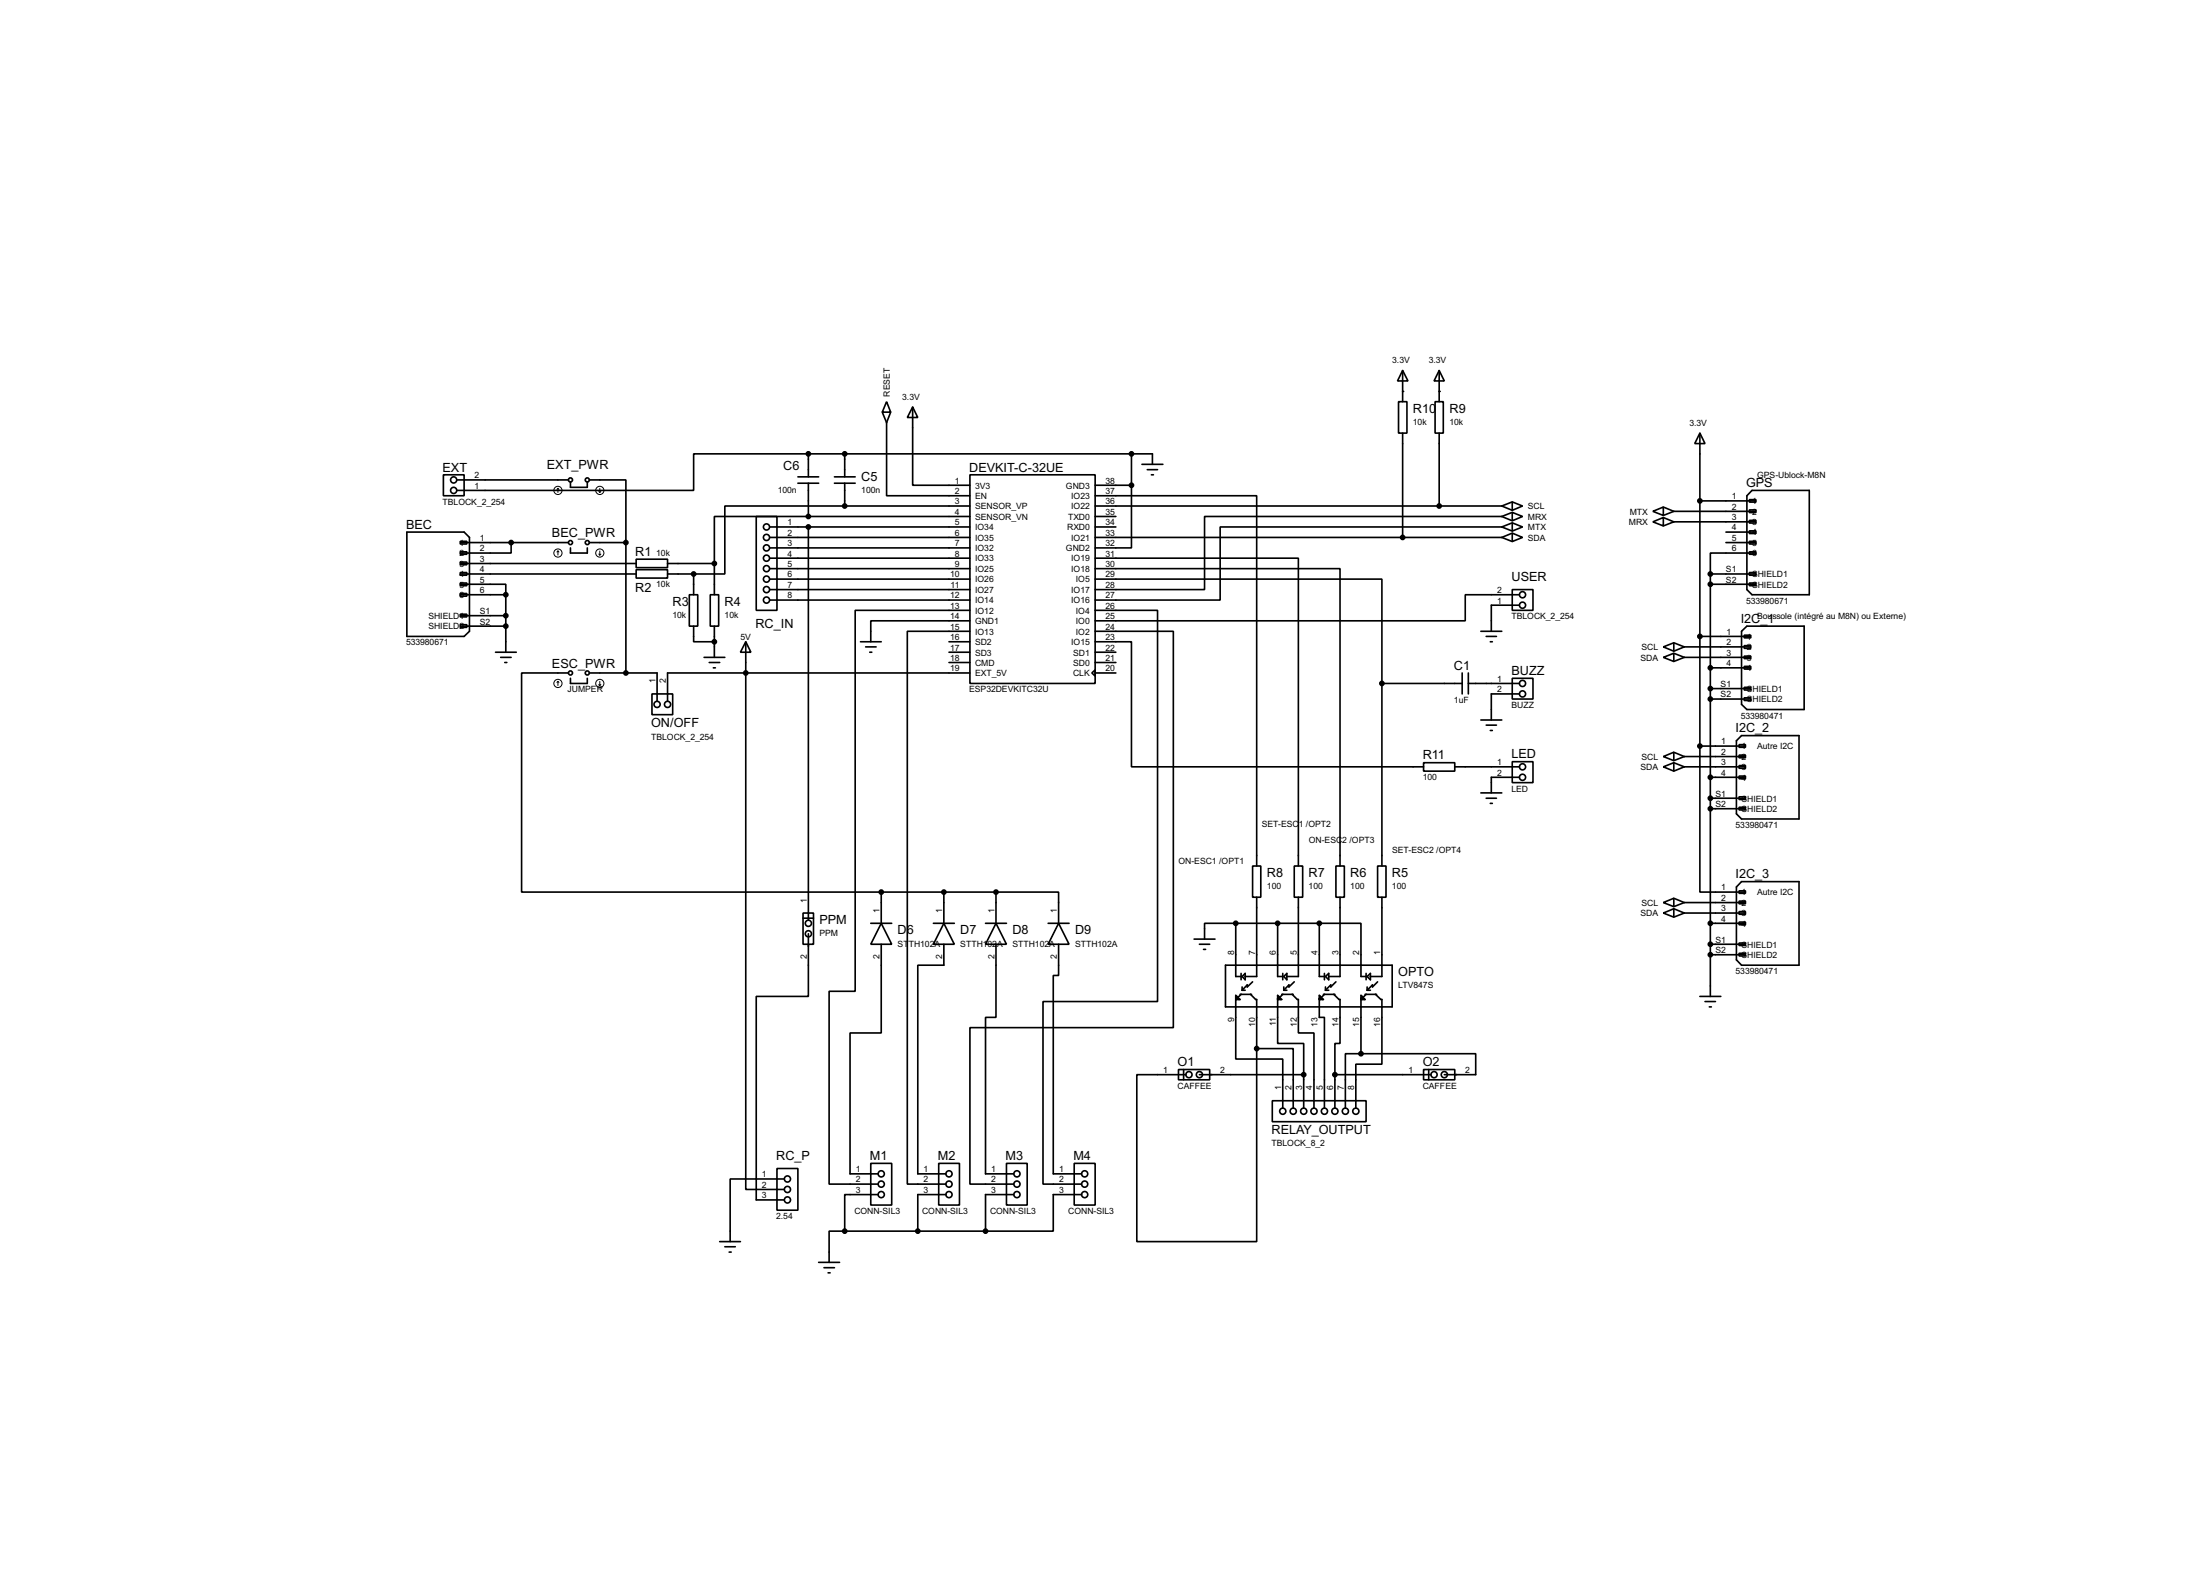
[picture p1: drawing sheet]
<svg xmlns="http://www.w3.org/2000/svg" width="536mm" height="383mm" viewBox="0 0 536 383" stroke-linecap="round" stroke-linejoin="round" font-family="sans-serif">
<g fill="none" stroke="#000" stroke-width=".4">
<path d="M216 97.8l1 2.6h-2.1zM222.3 99.1l1.3 2.6h-2.6zM222.3 99.1v19.1h14M340.7 97.8h2v7.7h-2zM341.7 90.2l1.3 2.6h-2.6zM341.7 90.2v7.6M349.6 97.8h2v7.7h-2zM350.6 90.2l1.2 2.6h-2.5zM350.6 90.2v7.6M108 115.6h5.1v5.1h-5.1zM111.3 116.9h27.2M139 117.4v1.3h4.1v-1.3"/>
<path d="M143.6 116.9h8.9v15.2M194.4 117.7h5M194.4 116.1h5M196.9 110.5h-27.9v8.9h-57.7M196.9 110.5h83.8v2.6M196.9 110.5v5.6M196.9 117.7v8.1M203.3 117.7h5M203.3 116.1h5M205.8 110.5v5.6M205.8 117.7v5.5M214.9 100.4l1.1 2.5"/>
<path d="M216 102.9v17.8h20.3M217 100.4l-1 2.5M236.3 115.6h30.5v50.8h-30.5zM266.8 118.2h8.8M275.6 118.2v15.2h-8.8M275.6 110.5v7.7M278.2 113.1h5.1M279.5 114.4h2.5M280.5 115.6h.5M341.7 105.5v25.4M350.6 105.5v17.7M414.1 105.5l1.2 2.5h-2.5z"/>
<path d="M414.1 105.5v76.2M426.8 119.4h13.9v25.4h-13.9l-1.3-1.2v-22.9zM99.1 129.6h14l1.3 1.3v22.8l-1.3 1.3h-14zM112.1 131.8h1.6v.7h-1.6zM112.1 134.4h1.6v.6h-1.6zM112.1 136.9h1.6v.6h-1.6zM112.1 139.4h1.6v.7h-1.6zM112.4 139.8h42.6M112.4 137.2h42.6M112.4 132.1h26.1M124.5 132.1v2.6h-12.1M139 133.4v1.3h4.1v-1.3"/>
<path d="M143.6 132.1h8.9M152.5 132.1v31.8M155 136.2h7.6v2h-7.6zM155 138.7h7.6v2.1h-7.6zM162.6 139.8h6.4M162.6 137.2h11.4M169 139.8v5M174 137.2v7.6M184.2 125.8h5.1v22.8h-5.1zM187.5 130.9h48.8M187.5 133.4h48.8M187.5 135.9h48.8"/>
<path d="M187.5 138.5h48.8M187.5 128.3h48.8M196.9 125.8h-22.9v11.4M196.9 128.3v95.8M196.9 125.8h39.4M205.8 123.2h-29.2v16.6h-7.6M205.8 123.2h30.5M266.8 138.5h59.6v72.4M266.8 135.9h49.5v75M266.8 120.7h39.3v90.2M266.8 123.2h99M266.8 130.9h99"/>
<path d="M266.8 128.3h5M266.8 125.8h5M365.8 125.8h-72.4v17.8h-26.6M365.8 128.3h-68.6v17.8h-30.4M365.8 130.9l2.6 1M365.8 123.2l2.6 1.1M365.8 125.8l2.6 1M365.8 128.3l2.6 1M368.4 129.8l2.5 1.1-2.5 1zM368.4 122.2l2.5 1-2.5 1.1zM368.4 124.8l2.5 1-2.5 1zM368.4 127.3l2.5 1-2.5 1z"/>
<path d="M368.4 129.8l-2.6 1.1M368.4 122.2l-2.6 1M368.4 124.8l-2.6 1M368.4 127.3l-2.6 1M402.6 127.1l2.6-1.1v2.1zM402.6 124.5l2.6-1v2zM405.2 126l2.5 1.1M405.2 123.5l2.5 1M407.7 127.1h19.7M407.7 124.5h19.7M407.7 127.1l-2.5 1M407.7 124.5l-2.5 1"/>
<path d="M414.1 122h13.3M416.6 139.8v102.8M416.6 139.8h10.8M420.4 132.1h7M420.4 129.6h7M426.1 121.7h1.6v.6h-1.6zM426.1 124.2h1.6v.6h-1.6zM426.1 126.7h1.6v.7h-1.6zM426.1 129.3h1.6v.6h-1.6zM426.1 131.8h1.6v.7h-1.6zM426.1 134.4h1.6v.6h-1.6zM426.1 139.4h1.6v.7h-1.6z"/>
<path d="M427.4 134.7h-10.8v5.1M112.1 142h1.6v.6h-1.6zM112.1 144.5h1.6v.7h-1.6zM112.1 149.6h1.6v.6h-1.6zM112.1 152.1h1.6v.7h-1.6zM112.4 142.3h10.8v2.5M112.4 144.8h10.8M112.4 149.9h10.8M112.4 152.5h10.8M120.7 158.8h5.1M123.2 144.8v14M167.9 144.8h2.1v7.7h-2.1z"/>
<path d="M169 152.5v3.8h5M173 144.8h2.1v7.7h-2.1zM174 152.5v7.6M181.7 156.3l1.2 2.5h-2.5zM181.7 156.3v133.3h9.4M187.5 141h48.8M187.5 143.6h48.8M187.5 146.1h48.8M209.6 156.3h5.1M210.9 157.5h2.5M211.9 158.8h.5M231.2 156.3h5.1"/>
<path d="M231.2 158.8h5.1M236.3 148.6h-28v92.8h-6.3v46.9h11.9M236.3 153.7h-15.3v134.6h9.4M236.3 151.2h-24.2v5.1M266.8 153.7h19v96.5h-49.5v38.1h10.6M266.8 148.6h15.2v95.3h-27.9v44.4h9.4M266.8 156.3h8.8v30.4h71.2M266.8 141h69.8v25.4M266.8 158.8h5M360.7 153.7h5.1M362 155h2.5M363 156.3h.5"/>
<path d="M368.4 143.6h5v5h-5zM370.1 144.8h-13.2v6.4h-90.1M370.1 147.4h-6.8v6.3M405.2 157.5l2.5-1v2.1zM407.7 159.1l2.6 1M407.7 156.5l2.6 1M410.3 157.5h15.8M410.3 157.5l-2.6 1.1M414.1 155h12M416.6 142.3h10.8M424.2 153.7l1.3-1.2h14v20.3h-14l-1.3-1.3zM424.9 154.7h1.6v.6h-1.6z"/>
<path d="M424.9 157.2h1.6v.7h-1.6zM424.9 159.8h1.6v.6h-1.6zM426.1 142h1.6v.6h-1.6zM122 160.1h2.5M123 161.3h.5M138.5 163.9h-11.4v53.3h87.6M139 165.2v1.2h4.1v-1.2M143.6 163.9h16.5v6.8M158.8 169h5.1v5h-5.1zM171.5 160.1h5.1M172.8 161.3h2.5M173.8 162.6h.5"/>
<path d="M231.2 161.3h5.1M236.3 163.9h-73.7v6.8M266 163.9l.8-.8v1.5zM266.8 163.9h5M266.8 161.3h5M336.6 166.4h19.6M336.6 166.4v44.5M356.2 163.9v5.1M357.7 166.4h12.4M357.7 163.9v5.1M360.7 175.3h5.1M362 176.6h2.5"/>
<path d="M363 177.9h.5M368.4 165.2h5v5h-5zM370.1 169h-6.8v6.3M405.2 160.1l2.5-1v2zM410.3 160.1h15.8M410.3 160.1l-2.6 1M416.6 170.2h9.5M416.6 167.7h9.5M416.6 162.6h9.5M424.2 179.1h14v20.3h-14l-1.2-1.2v-17.8zM424.9 162.3h1.6v.6h-1.6zM424.9 167.4h1.6v.6h-1.6z"/>
<path d="M424.9 169.9h1.6v.7h-1.6zM346.8 185.7h7.6v2.1h-7.6zM354.4 186.7h15.7M360.7 193.1h5.1M362 194.4h2.5M363 195.6h.5M368.4 185.5h5v5.1h-5zM370.1 189.3h-6.8v3.8M405.2 186.7l2.5-1v2.1zM405.2 184.2l2.5-1v2zM407.7 185.7l2.6 1M407.7 183.2l2.6 1"/>
<path d="M410.3 186.7h14.6M410.3 184.2h14.6M410.3 186.7l-2.6 1.1M410.3 184.2l-2.6 1M414.1 181.7v35.5h10.8M414.1 181.7h10.8M416.6 196.9h8.3M416.6 194.4h8.3M416.6 189.3h8.3M423.6 181.3h1.6v.7h-1.6zM423.6 183.9h1.6v.6h-1.6zM423.6 186.4h1.6v.7h-1.6z"/>
<path d="M423.6 189h1.6v.6h-1.6zM423.6 194h1.6v.7h-1.6zM423.6 196.6h1.6v.6h-1.6zM214.7 217.2v7.6M214.7 217.2h27.9M229.9 217.2v7.6M242.6 217.2h15.3v7.6M242.6 217.2v7.6M305.1 210.9h2v7.6h-2zM306.1 218.5v19.3h-2.8M315.3 210.9h2v7.6h-2zM316.3 218.5v19.3h-2.8"/>
<path d="M325.4 210.9h2.1v7.6h-2.1zM326.4 218.5v19.3h-2.7M335.6 210.9h2v7.6h-2zM336.6 218.5v19.3h-2.8M405.2 219.8l2.5-1.1v2.1zM407.7 218.7l2.6 1.1M410.3 219.8h14.6M410.3 219.8l-2.6 1M423.6 216.9h1.6v.6h-1.6zM423.6 219.4h1.6v.7h-1.6zM424.2 214.7h14v20.3h-14l-1.2-1.3v-17.7zM195.6 222.3h2.6v7.6h-2.6z"/>
<path d="M195.6 223.6h2.6M196.9 227.4v15.2h-12.7v49.6h6.9M212.1 224.8h5.1M214.7 224.8l2.5 5.1h-5.1zM214.7 229.9v21.6h-7.6v34.3h6.8M227.4 224.8h5.1M229.9 224.8l2.6 5.1h-5.1zM229.9 229.9v5.1h-6.3v50.8h6.8M240.1 224.8h5.1M242.6 224.8l2.6 5.1h-5.1zM242.6 229.9v17.8h-2.5v38.1h6.8M255.3 224.8h5.1"/>
<path d="M257.9 224.8l2.5 5.1h-5.1zM257.9 229.9v7.6h-1.3v48.3h6.9M290.9 228.7h5.1M292.2 229.9h2.5M293.2 231.2h.5M298.5 235h40.6v10.2h-40.6zM301 224.8h-7.6v3.9M301 224.8v13h1.3M301 224.8h20.4M302.3 237v1.6M303.3 237v1.6l-.7-.8zM305.1 239.1l-1.3 1.2v-.5l-1.2 1.3"/>
<path d="M311.2 224.8v13h1.3M312.5 237v1.6M312.7 237.8l.8-.8v1.6zM315.3 239.1l-1.3 1.2v-.5l-1.3 1.3M321.4 224.8h10.1v13h1.3M321.4 224.8v13h1.2M322.6 237v1.6M322.9 237.8l.8-.8v1.6zM325.4 239.1l-1.2 1.2v-.5l-1.3 1.3M332.8 237v1.6M333 237.8l.8-.8v1.6zM335.6 239.1l-1.3 1.2v-.5l-1.3 1.3"/>
<path d="M405.2 222.3l2.5-1v2zM407.7 221.3l2.6 1M410.3 222.3h14.6M410.3 222.3l-2.6 1M416.6 224.8h8.3M416.6 232.5h8.3M416.6 229.9h8.3M423.6 222h1.6v.6h-1.6zM423.6 224.5h1.6v.7h-1.6zM423.6 229.6h1.6v.6h-1.6zM423.6 232.1h1.6v.7h-1.6zM301.3 242.6l-.3-.2v15.5h11.5v11.9"/>
<path d="M301.3 242.9l-.3 .2h.6M301.3 242.9l.3 .2M301.3 242.6v.3M301.6 243.1l-.3 .3M301.6 243.1l.2 .3M302.1 242.1h2.8M302.3 242.1l-1.3 1.3h1.1l-.8-.8M302.6 241.1h.7M302.6 240.3v.8M304.6 242.1l1.3 1.3h.2v11.9M306.1 255.3h8.9v14.5M306.1 255.3v47h-29.2v-40.6h12"/>
<path d="M311.5 242.9l-.3 .2h.5l-.2 .3M311.5 242.9l.5 .5M311.5 242.6v.3M312.2 242.1h2.8M312.5 242.1l-1.3 1.3h1l-1-1v11.7h6.4v7.6M312.7 241.1h.8M312.7 240.3v.8M314.8 242.1l1.2 1.3h.3v8.1h3.8v18.3M321.6 242.9l-.2 .2h.5l-.3 .3M321.6 242.9l.5 .5M321.6 242.6v.3M322.4 242.1h2.8"/>
<path d="M322.6 242.1l-1.2 1.3h1l-1-1v5.3h1.2v22.1M322.9 241.1h.8M322.9 240.3v.8M324.9 242.1l1.3 1.3h.2v10.7h-1.2v7.6M331.5 256.6h-3.8v13.2M331.5 256.6h28v5.1h-7.7M331.8 242.9l-.3 .2h.5l-.2 .3M331.8 242.9l.5 .5M331.8 242.6v.3M332.5 242.1h2.8M332.8 242.1l-1.3 1.3h1l-1-1v14.2M333 241.1h.8"/>
<path d="M333 240.3v.8M335.1 242.1l1.3 1.3h.2v15.7h-6.3v10.7M414.1 242.6h5.1M415.3 243.9h2.6M416.4 245.2h.5M287.1 260.4h7.6v2.5h-7.6zM288.3 260.4v2.5M292.2 261.7h25.4M309.9 268h22.9v5.1h-22.9zM317.6 261.7v8.1M325.2 261.7h23.3M325.2 261.7v8.1"/>
<path d="M346.8 260.4h7.6v2.5h-7.6zM348 260.4v2.5M189.3 284.5h5.1v10.2h-5.1zM191.1 287.1h-13.2v15.2M205.8 299.8h-3.8v7.6M205.8 299.8h34.3M212.1 283.3h5.1v10.1h-5.1zM213.9 290.9h-8.1v8.9M228.7 283.3h5v10.1h-5zM230.4 290.9h-6.8v8.9M245.2 283.3h5v10.1h-5zM246.9 290.9h-6.8v8.9"/>
<path d="M261.7 283.3h5.1v10.1h-5.1zM263.5 290.9h-6.9v8.9h-16.5M175.3 302.3h5.1M176.6 303.6h2.5M177.6 304.9h.5M199.4 307.4h5.1M200.7 308.7h2.6M201.7 309.9h.5"/>
<circle cx="110.5" cy="119.4" r=".75"/>
<circle cx="110.5" cy="116.9" r=".75"/>
<circle cx="138.9" cy="116.9" r=".5"/>
<circle cx="143" cy="116.9" r=".5"/>
<circle cx="138.9" cy="132.1" r=".5"/>
<circle cx="143" cy="132.1" r=".5"/>
<circle cx="186.7" cy="133.4" r=".75"/>
<circle cx="186.7" cy="135.9" r=".75"/>
<circle cx="186.7" cy="128.3" r=".75"/>
<circle cx="186.7" cy="138.5" r=".75"/>
<circle cx="186.7" cy="130.9" r=".75"/>
<circle cx="186.7" cy="143.6" r=".75"/>
<circle cx="186.7" cy="146.1" r=".75"/>
<circle cx="186.7" cy="141" r=".75"/>
<circle cx="370.8" cy="147.4" r=".75"/>
<circle cx="370.8" cy="144.8" r=".75"/>
<circle cx="138.9" cy="163.9" r=".5"/>
<circle cx="143" cy="163.9" r=".5"/>
<circle cx="160" cy="171.5" r=".75"/>
<circle cx="162.6" cy="171.5" r=".75"/>
<circle cx="370.8" cy="169" r=".75"/>
<circle cx="370.8" cy="166.4" r=".75"/>
<circle cx="370.8" cy="186.7" r=".75"/>
<circle cx="370.8" cy="189.3" r=".75"/>
<circle cx="196.9" cy="227.4" r=".75"/>
<circle cx="196.9" cy="224.8" r=".75"/>
<circle cx="289.6" cy="261.7" r=".75"/>
<circle cx="292.1" cy="261.7" r=".75"/>
<circle cx="312.4" cy="270.6" r=".75"/>
<circle cx="315" cy="270.6" r=".75"/>
<circle cx="317.5" cy="270.6" r=".75"/>
<circle cx="320" cy="270.6" r=".75"/>
<circle cx="322.6" cy="270.6" r=".75"/>
<circle cx="325.1" cy="270.6" r=".75"/>
<circle cx="327.7" cy="270.6" r=".75"/>
<circle cx="330.2" cy="270.6" r=".75"/>
<circle cx="349.3" cy="261.7" r=".75"/>
<circle cx="351.8" cy="261.7" r=".75"/>
<circle cx="191.8" cy="289.6" r=".75"/>
<circle cx="191.8" cy="292.2" r=".75"/>
<circle cx="191.8" cy="287.1" r=".75"/>
<circle cx="214.6" cy="290.9" r=".75"/>
<circle cx="214.6" cy="285.8" r=".75"/>
<circle cx="214.6" cy="288.3" r=".75"/>
<circle cx="231.1" cy="285.8" r=".75"/>
<circle cx="231.1" cy="290.9" r=".75"/>
<circle cx="231.1" cy="288.3" r=".75"/>
<circle cx="247.7" cy="285.8" r=".75"/>
<circle cx="247.7" cy="290.9" r=".75"/>
<circle cx="247.7" cy="288.3" r=".75"/>
<circle cx="264.2" cy="290.9" r=".75"/>
<circle cx="264.2" cy="288.3" r=".75"/>
<circle cx="264.2" cy="285.8" r=".75"/>
</g>
<g fill="#000">
<circle cx="341.7" cy="95.3" r=".2"/>
<circle cx="350.6" cy="95.3" r=".2"/>
</g>
<g fill="#000" stroke="#000" stroke-width=".4">
<circle cx="196.9" cy="110.5" r=".5"/>
<circle cx="205.7" cy="110.5" r=".5"/>
<circle cx="275.6" cy="110.5" r=".5"/>
<circle cx="275.6" cy="118.2" r=".5"/>
<circle cx="124.5" cy="132.1" r=".5"/>
<circle cx="152.4" cy="132.1" r=".5"/>
<circle cx="168.9" cy="139.8" r=".5"/>
<circle cx="174" cy="137.2" r=".5"/>
<circle cx="196.9" cy="128.3" r=".5"/>
<circle cx="196.9" cy="125.8" r=".5"/>
<circle cx="205.7" cy="123.2" r=".5"/>
<circle cx="341.6" cy="130.9" r=".5"/>
<circle cx="350.5" cy="123.2" r=".5"/>
<circle cx="414" cy="122" r=".5"/>
<circle cx="416.6" cy="139.8" r=".5"/>
<circle cx="123.2" cy="144.8" r=".5"/>
<circle cx="123.2" cy="152.5" r=".5"/>
<circle cx="123.2" cy="149.9" r=".5"/>
<circle cx="174" cy="156.3" r=".5"/>
<circle cx="414" cy="155" r=".5"/>
<circle cx="416.6" cy="142.3" r=".5"/>
<circle cx="152.4" cy="163.9" r=".5"/>
<circle cx="181.6" cy="163.9" r=".5"/>
<circle cx="336.6" cy="166.4" r=".5"/>
<circle cx="416.6" cy="170.2" r=".5"/>
<circle cx="416.6" cy="167.7" r=".5"/>
<circle cx="416.6" cy="162.6" r=".5"/>
<circle cx="414" cy="181.7" r=".5"/>
<circle cx="416.6" cy="196.9" r=".5"/>
<circle cx="416.6" cy="194.4" r=".5"/>
<circle cx="416.6" cy="189.3" r=".5"/>
<circle cx="214.6" cy="217.2" r=".5"/>
<circle cx="229.9" cy="217.2" r=".5"/>
<circle cx="242.6" cy="217.2" r=".5"/>
<circle cx="301" cy="224.8" r=".5"/>
<circle cx="311.2" cy="224.8" r=".5"/>
<circle cx="321.3" cy="224.8" r=".5"/>
<circle cx="416.6" cy="229.9" r=".5"/>
<circle cx="416.6" cy="224.8" r=".5"/>
<circle cx="416.6" cy="232.5" r=".5"/>
<circle cx="306.1" cy="255.3" r=".5"/>
<circle cx="331.5" cy="256.6" r=".5"/>
<circle cx="317.5" cy="261.7" r=".5"/>
<circle cx="325.1" cy="261.7" r=".5"/>
<circle cx="205.7" cy="299.8" r=".5"/>
<circle cx="223.5" cy="299.8" r=".5"/>
<circle cx="240" cy="299.8" r=".5"/>
</g>
<g fill="none" stroke="#000" stroke-width=".24">
<path d="M135.9 118.9v1M135.9 118.9l.3 .3M135.9 118.9l-.2 .3M145.9 119.7l.2 .2M146.1 118.9v1M146.4 119.7l-.3 .2M135.9 134.2v1M135.9 134.2l.3 .2M135.9 134.2l-.2 .2M145.9 134.9l.2 .3M146.1 134.2v1M146.4 134.9l-.3 .3"/>
<path d="M135.9 165.9l.3 .3M135.9 165.9l-.2 .3M135.9 165.9v1M145.9 166.7l.2 .2M146.1 165.9v1M146.4 166.7l-.3 .2"/>
<circle cx="135.9" cy="119.4" r="1"/>
<circle cx="146.1" cy="119.4" r="1"/>
<circle cx="135.9" cy="134.7" r="1"/>
<circle cx="146.1" cy="134.7" r="1"/>
<circle cx="135.9" cy="166.4" r="1"/>
<circle cx="146.1" cy="166.4" r="1"/>
</g>
<g font-size="3.5">
<text x="344.2" y="100.5">R10</text>
<text x="353.1" y="100.5">R9</text>
<text x="107.8" y="114.8">EXT</text>
<text x="133.2" y="114.3">EXT_PWR</text>
<text x="190.8" y="114.5">C6</text>
<text x="209.8" y="117.1">C5</text>
<text x="236.1" y="114.8">DEVKIT-C-32UE</text>
<text x="425.3" y="118.6">GPS</text>
<text x="98.9" y="128.8">BEC</text>
<text x="134.5" y="130.8">BEC_PWR</text>
<text x="154.8" y="135.4">R1</text>
<text x="368.2" y="141.5">USER</text>
<text x="154.8" y="144.3">R2</text>
<text x="163.8" y="147.5">R3</text>
<text x="176.5" y="147.5">R4</text>
<text x="184" y="152.9">RC_IN</text>
<text x="424" y="151.7">I2C_1</text>
<text x="134.5" y="162.6">ESC_PWR</text>
<text x="354.2" y="163">C1</text>
<text x="368.2" y="164.4">BUZZ</text>
<text x="158.6" y="177.1">ON/OFF</text>
<text x="422.8" y="178.3">I2C_2</text>
<text x="346.6" y="184.9">R11</text>
<text x="368.2" y="184.7">LED</text>
<text x="308.6" y="213.6">R8</text>
<text x="318.8" y="213.6">R7</text>
<text x="328.9" y="213.6">R6</text>
<text x="339.1" y="213.6">R5</text>
<text x="422.8" y="213.9">I2C_3</text>
<text x="199.6" y="225">PPM</text>
<text x="218.7" y="227.5">D6</text>
<text x="233.9" y="227.5">D7</text>
<text x="246.6" y="227.5">D8</text>
<text x="261.9" y="227.5">D9</text>
<text x="340.6" y="237.7">OPTO</text>
<text x="286.9" y="259.6">O1</text>
<text x="346.6" y="259.6">O2</text>
<text x="309.7" y="276.2">RELAY_OUTPUT</text>
<text x="189.1" y="282.5">RC_P</text>
<text x="211.9" y="282.5">M1</text>
<text x="228.5" y="282.5">M2</text>
<text x="245" y="282.5">M3</text>
<text x="261.5" y="282.5">M4</text>
</g>
<g font-size="2.4">
<text x="339.1" y="88.5">3.3V</text>
<text x="348" y="88.5">3.3V</text>
<text x="216.8" y="96.6" transform="rotate(-90 216.8 96.6)">RESET</text>
<text x="219.8" y="97.4">3.3V</text>
<text x="344.2" y="103.5">10k</text>
<text x="353.1" y="103.5">10k</text>
<text x="411.5" y="103.7">3.3V</text>
<text x="115.6" y="119">1</text>
<text x="115.6" y="116.4">2</text>
<text x="189.4" y="119.9">100n</text>
<text x="209.8" y="119.9">100n</text>
<text x="232.6" y="117.8">1</text>
<text x="237.5" y="119">3V3</text>
<text x="259.7" y="119">GND3</text>
<text x="269.3" y="117.8">38</text>
<text x="428" y="116.4">GPS-Ublock-M8N</text>
<text x="107.8" y="122.9">TBLOCK_2_254</text>
<text x="232.6" y="120.3">2</text>
<text x="232.6" y="125.4">4</text>
<text x="232.6" y="122.8">3</text>
<text x="237.5" y="121.5">EN</text>
<text x="237.5" y="124">SENSOR_VP</text>
<text x="260.9" y="124">IO22</text>
<text x="260.9" y="121.5">IO23</text>
<text x="269.3" y="122.8">36</text>
<text x="269.3" y="120.3">37</text>
<text x="269.3" y="125.4">35</text>
<text x="372.2" y="124">SCL</text>
<text x="397" y="125.3">MTX</text>
<text x="421.8" y="121.6">1</text>
<text x="421.8" y="124.1">2</text>
<text x="426.8" y="122.8">1</text>
<text x="426.8" y="125.3">2</text>
<text x="116.9" y="131.7">1</text>
<text x="191.8" y="127.9">1</text>
<text x="191.8" y="130.5">2</text>
<text x="232.6" y="127.9">5</text>
<text x="232.6" y="130.5">6</text>
<text x="237.5" y="129.1">IO34</text>
<text x="237.5" y="131.7">IO35</text>
<text x="237.5" y="126.6">SENSOR_VN</text>
<text x="260" y="129.1">RXD0</text>
<text x="260.2" y="126.6">TXD0</text>
<text x="260.9" y="131.7">IO21</text>
<text x="269.3" y="130.5">33</text>
<text x="269.3" y="127.9">34</text>
<text x="372.2" y="131.7">SDA</text>
<text x="372.2" y="126.6">MRX</text>
<text x="372.2" y="129.1">MTX</text>
<text x="396.8" y="127.8">MRX</text>
<text x="421.8" y="126.7">3</text>
<text x="421.8" y="129.1">4</text>
<text x="421.8" y="131.7">5</text>
<text x="426.8" y="127.8">3</text>
<text x="426.8" y="130.4">4</text>
<text x="111.9" y="132.9">1</text>
<text x="111.9" y="135.5">2</text>
<text x="116.9" y="134.3">2</text>
<text x="116.9" y="136.8">3</text>
<text x="159.9" y="135.4">10k</text>
<text x="191.8" y="133">3</text>
<text x="191.8" y="135.5">4</text>
<text x="232.6" y="133">7</text>
<text x="232.6" y="135.5">8</text>
<text x="237.5" y="134.2">IO32</text>
<text x="237.5" y="136.7">IO33</text>
<text x="259.7" y="134.2">GND2</text>
<text x="260.9" y="136.7">IO19</text>
<text x="269.3" y="133">32</text>
<text x="269.3" y="135.5">31</text>
<text x="421.8" y="134.3">6</text>
<text x="426.8" y="132.9">5</text>
<text x="426.8" y="135.5">6</text>
<text x="111.9" y="138">3</text>
<text x="111.9" y="140.5">4</text>
<text x="111.9" y="143.1">5</text>
<text x="116.9" y="139.4">4</text>
<text x="116.9" y="141.8">5</text>
<text x="159.9" y="143">10k</text>
<text x="191.8" y="138.1">5</text>
<text x="191.8" y="140.6">6</text>
<text x="191.8" y="143.2">7</text>
<text x="231.4" y="140.6">10</text>
<text x="231.6" y="143.2">11</text>
<text x="232.6" y="138.1">9</text>
<text x="237.5" y="139.3">IO25</text>
<text x="237.5" y="141.8">IO26</text>
<text x="260.9" y="139.3">IO18</text>
<text x="262.1" y="141.8">IO5</text>
<text x="269.3" y="143.2">28</text>
<text x="269.3" y="138.1">30</text>
<text x="269.3" y="140.6">29</text>
<text x="420.4" y="139.4">S1</text>
<text x="420.4" y="141.8">S2</text>
<text x="426.8" y="140.5">SHIELD1</text>
<text x="426.8" y="143.1">SHIELD2</text>
<text x="111.9" y="145.6">6</text>
<text x="116.9" y="144.4">6</text>
<text x="116.9" y="149.5">S1</text>
<text x="191.8" y="145.7">8</text>
<text x="231.4" y="148.2">13</text>
<text x="231.4" y="145.7">12</text>
<text x="237.5" y="149.4">IO12</text>
<text x="237.5" y="146.9">IO14</text>
<text x="237.5" y="144.4">IO27</text>
<text x="260.9" y="146.9">IO16</text>
<text x="260.9" y="144.4">IO17</text>
<text x="262.1" y="149.4">IO4</text>
<text x="269.3" y="145.7">27</text>
<text x="269.3" y="148.2">26</text>
<text x="364.7" y="147">1</text>
<text x="364.7" y="144.4">2</text>
<text x="425.3" y="147">533980671</text>
<text x="104.4" y="150.7">SHIELD1</text>
<text x="104.4" y="153.3">SHIELD2</text>
<text x="116.9" y="152.1">S2</text>
<text x="163.8" y="150.4">10k</text>
<text x="176.5" y="150.4">10k</text>
<text x="180.4" y="155.8">5V</text>
<text x="231.4" y="150.8">14</text>
<text x="231.4" y="153.3">15</text>
<text x="231.4" y="155.9">16</text>
<text x="237.5" y="152">GND1</text>
<text x="237.5" y="154.5">IO13</text>
<text x="262.1" y="152">IO0</text>
<text x="262.1" y="154.5">IO2</text>
<text x="269.3" y="150.8">25</text>
<text x="269.3" y="155.9">23</text>
<text x="269.3" y="153.3">24</text>
<text x="368.2" y="150.8">TBLOCK_2_254</text>
<text x="420.5" y="154.5">1</text>
<text x="425.5" y="155.8">1</text>
<text x="428" y="150.6">Boussole (intégré au M8N) ou Externe)</text>
<text x="98.9" y="157.2">533980671</text>
<text x="231.4" y="160.9">18</text>
<text x="231.4" y="158.4">17</text>
<text x="237.5" y="157.1">SD2</text>
<text x="237.5" y="159.6">SD3</text>
<text x="260.9" y="157.1">IO15</text>
<text x="261.4" y="159.6">SD1</text>
<text x="269.3" y="160.9">21</text>
<text x="269.3" y="158.4">22</text>
<text x="399.6" y="160.9">SDA</text>
<text x="399.9" y="158.3">SCL</text>
<text x="420.5" y="157.1">2</text>
<text x="420.5" y="159.7">3</text>
<text x="425.5" y="158.3">2</text>
<text x="425.5" y="160.9">3</text>
<text x="159.7" y="166.4" transform="rotate(-90 159.7 166.4)">1</text>
<text x="162.2" y="166.4" transform="rotate(-90 162.2 166.4)">2</text>
<text x="231.4" y="163.5">19</text>
<text x="237.5" y="162.1">CMD</text>
<text x="237.5" y="164.7">EXT_5V</text>
<text x="261.4" y="164.7">CLK</text>
<text x="261.4" y="162.1">SD0</text>
<text x="269.3" y="163.5">20</text>
<text x="364.7" y="166">1</text>
<text x="419.1" y="167.2">S1</text>
<text x="420.5" y="162.2">4</text>
<text x="425.5" y="163.4">4</text>
<text x="138.3" y="168.6">JUMPER</text>
<text x="236.1" y="168.6">ESP32DEVKITC32U</text>
<text x="354.2" y="171.2">1uF</text>
<text x="364.7" y="168.6">2</text>
<text x="368.2" y="172.4">BUZZ</text>
<text x="419.1" y="169.8">S2</text>
<text x="425.5" y="168.5">SHIELD1</text>
<text x="425.5" y="171">SHIELD2</text>
<text x="424" y="175">533980471</text>
<text x="158.6" y="180.1">TBLOCK_2_254</text>
<text x="399.9" y="185">SCL</text>
<text x="419.3" y="181.3">1</text>
<text x="419.3" y="183.8">2</text>
<text x="424.2" y="182.5">1</text>
<text x="424.2" y="185">2</text>
<text x="428" y="182.4">Autre I2C</text>
<text x="346.6" y="190">100</text>
<text x="364.7" y="186.3">1</text>
<text x="364.7" y="188.9">2</text>
<text x="399.6" y="187.5">SDA</text>
<text x="419.3" y="186.3">3</text>
<text x="419.3" y="188.9">4</text>
<text x="424.2" y="187.5">3</text>
<text x="424.2" y="190.1">4</text>
<text x="368.2" y="192.8">LED</text>
<text x="417.9" y="194">S1</text>
<text x="417.9" y="196.5">S2</text>
<text x="424.2" y="195.2">SHIELD1</text>
<text x="424.2" y="197.7">SHIELD2</text>
<text x="307.4" y="201.4">SET-ESC</text>
<text x="316.4" y="201.4">1 /OPT2</text>
<text x="422.8" y="201.6">533980471</text>
<text x="318.8" y="205.3">ON-ESC</text>
<text x="327" y="205.3">2 /OPT3</text>
<text x="339.1" y="207.8">SET-ESC2 /OPT4</text>
<text x="287.1" y="210.3">ON-ESC1 /OPT1</text>
<text x="196.5" y="219.8" transform="rotate(-90 196.5 219.8)">1</text>
<text x="308.6" y="216.5">100</text>
<text x="318.8" y="216.5">100</text>
<text x="328.9" y="216.5">100</text>
<text x="339.1" y="216.5">100</text>
<text x="399.9" y="220.6">SCL</text>
<text x="419.3" y="216.8">1</text>
<text x="419.3" y="219.4">2</text>
<text x="419.3" y="221.9">3</text>
<text x="424.2" y="218">1</text>
<text x="424.2" y="220.6">2</text>
<text x="428" y="218">Autre I2C</text>
<text x="199.6" y="227.9">PPM</text>
<text x="214.3" y="222.3" transform="rotate(-90 214.3 222.3)">1</text>
<text x="229.5" y="222.3" transform="rotate(-90 229.5 222.3)">1</text>
<text x="242.2" y="222.3" transform="rotate(-90 242.2 222.3)">1</text>
<text x="257.5" y="222.3" transform="rotate(-90 257.5 222.3)">1</text>
<text x="399.6" y="223.1">SDA</text>
<text x="419.3" y="224.4">4</text>
<text x="424.2" y="223.1">3</text>
<text x="424.2" y="225.6">4</text>
<text x="196.5" y="233.6" transform="rotate(-90 196.5 233.6)">2</text>
<text x="214.3" y="233.6" transform="rotate(-90 214.3 233.6)">2</text>
<text x="218.7" y="230.5">ST</text>
<text x="221.4" y="230.5">TH102A</text>
<text x="229.5" y="233.6" transform="rotate(-90 229.5 233.6)">2</text>
<text x="233.9" y="230.5">STTH102</text>
<text x="242.2" y="233.6" transform="rotate(-90 242.2 233.6)">2</text>
<text x="242.9" y="230.5">A</text>
<text x="246.6" y="230.5">STTH102A</text>
<text x="257.5" y="233.6" transform="rotate(-90 257.5 233.6)">2</text>
<text x="261.9" y="230.5">STTH102A</text>
<text x="300.6" y="232.5" transform="rotate(-90 300.6 232.5)">8</text>
<text x="305.7" y="232.5" transform="rotate(-90 305.7 232.5)">7</text>
<text x="310.8" y="232.5" transform="rotate(-90 310.8 232.5)">6</text>
<text x="315.9" y="232.5" transform="rotate(-90 315.9 232.5)">5</text>
<text x="321" y="232.5" transform="rotate(-90 321 232.5)">4</text>
<text x="326" y="232.5" transform="rotate(-90 326 232.5)">3</text>
<text x="331.1" y="232.5" transform="rotate(-90 331.1 232.5)">2</text>
<text x="336.2" y="232.5" transform="rotate(-90 336.2 232.5)">1</text>
<text x="417.9" y="229.5">S1</text>
<text x="417.9" y="232.1">S2</text>
<text x="424.2" y="230.7">SHIELD1</text>
<text x="424.2" y="233.3">SHIELD2</text>
<text x="422.8" y="237.2">533980471</text>
<text x="340.6" y="240.6">LTV847S</text>
<text x="300.6" y="248.8" transform="rotate(-90 300.6 248.8)">9</text>
<text x="305.7" y="250" transform="rotate(-90 305.7 250)">10</text>
<text x="310.8" y="249.8" transform="rotate(-90 310.8 249.8)">11</text>
<text x="315.9" y="250" transform="rotate(-90 315.9 250)">12</text>
<text x="321" y="250" transform="rotate(-90 321 250)">13</text>
<text x="326" y="250" transform="rotate(-90 326 250)">14</text>
<text x="331.1" y="250" transform="rotate(-90 331.1 250)">15</text>
<text x="336.2" y="250" transform="rotate(-90 336.2 250)">16</text>
<text x="283.4" y="261.3">1</text>
<text x="297.2" y="261.3">2</text>
<text x="343.1" y="261.3">1</text>
<text x="356.9" y="261.3">2</text>
<text x="286.9" y="265.1">CAFFEE</text>
<text x="312.1" y="265.5" transform="rotate(-90 312.1 265.5)">1</text>
<text x="314.6" y="265.5" transform="rotate(-90 314.6 265.5)">2</text>
<text x="317.2" y="265.4" transform="rotate(-90 317.2 265.4)">3</text>
<text x="319.7" y="265.5" transform="rotate(-90 319.7 265.5)">4</text>
<text x="322.2" y="265.5" transform="rotate(-90 322.2 265.5)">5</text>
<text x="324.8" y="265.5" transform="rotate(-90 324.8 265.5)">6</text>
<text x="327.3" y="265.5" transform="rotate(-90 327.3 265.5)">7</text>
<text x="329.9" y="265.4" transform="rotate(-90 329.9 265.4)">8</text>
<text x="346.6" y="265.1">CAFFEE</text>
<text x="309.7" y="279.1">TBLOCK_8_2</text>
<text x="185.6" y="286.7">1</text>
<text x="208.5" y="285.4">1</text>
<text x="208.5" y="287.9">2</text>
<text x="225" y="285.4">1</text>
<text x="225" y="287.9">2</text>
<text x="241.5" y="285.4">1</text>
<text x="241.5" y="287.9">2</text>
<text x="258" y="285.4">1</text>
<text x="258" y="287.9">2</text>
<text x="185.6" y="289.2">2</text>
<text x="185.6" y="291.8">3</text>
<text x="208.5" y="290.5">3</text>
<text x="225" y="290.5">3</text>
<text x="241.5" y="290.5">3</text>
<text x="258" y="290.5">3</text>
<text x="189.1" y="296.9">2.54</text>
<text x="208.1" y="295.6">CONN-SIL3</text>
<text x="224.6" y="295.6">CONN-SIL3</text>
<text x="241.2" y="295.6">CONN-SIL3</text>
<text x="260.2" y="295.6">CONN-SIL3</text>
</g>
</svg>
